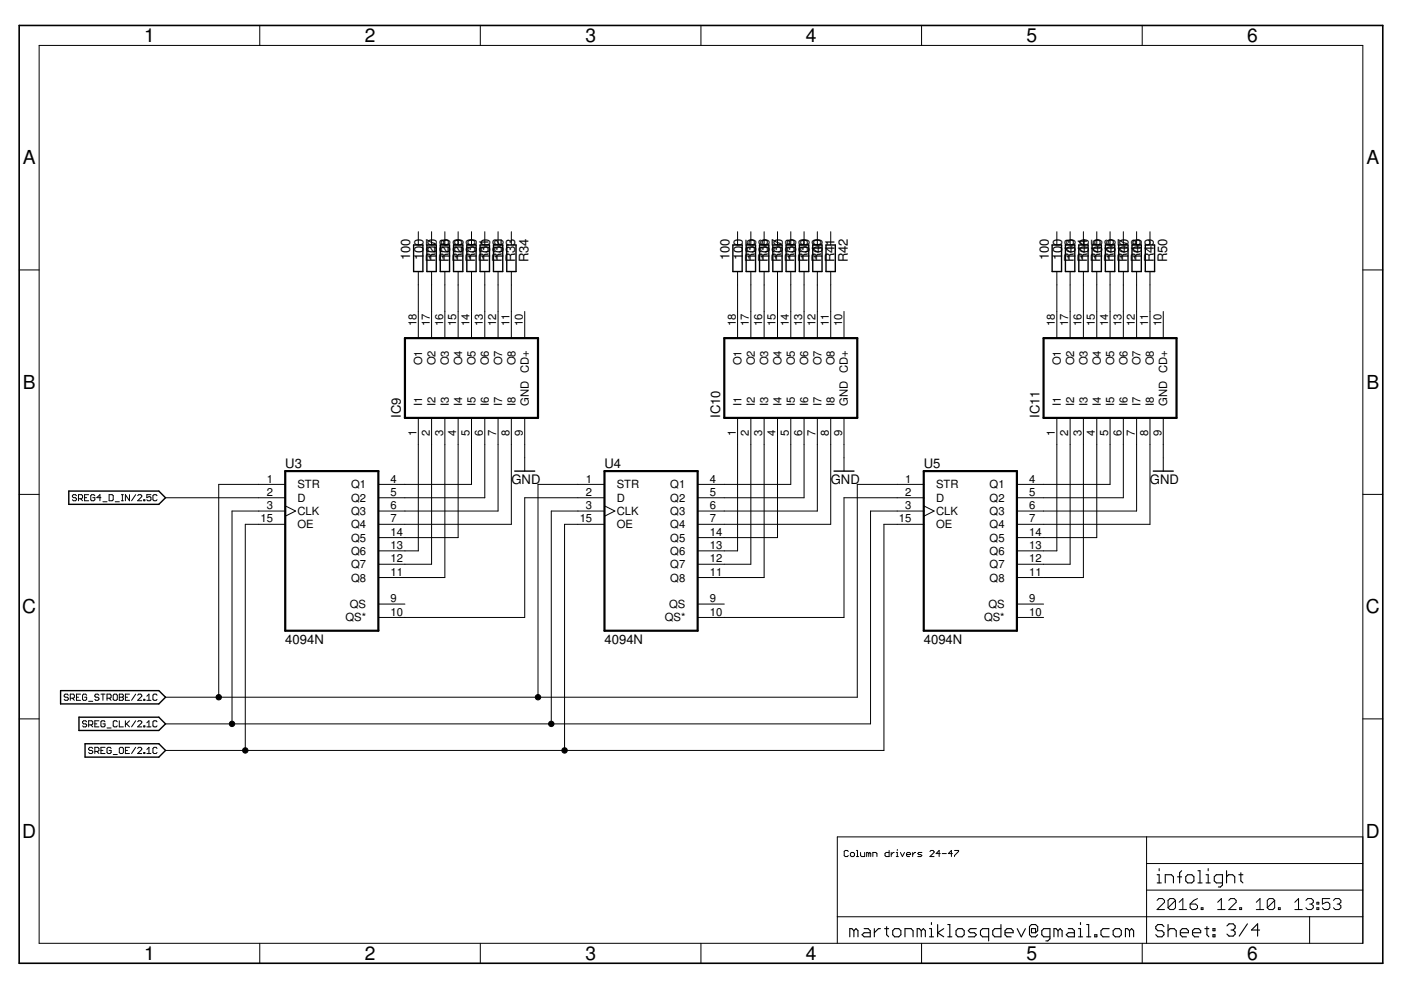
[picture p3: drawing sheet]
<svg xmlns="http://www.w3.org/2000/svg" width="297mm" height="210mm" viewBox="0 0 297 210" stroke-linecap="round" stroke-linejoin="round" font-family="sans-serif">
<g fill="none" stroke="#000" stroke-width=".3">
<path d="M87.7 51.9h2v5.7h-2zM90.5 51.9h2v5.7h-2zM93.3 51.9h2v5.7h-2zM96.2 51.9h1.9v5.7h-1.9zM99 51.9h1.9v5.7h-1.9zM101.8 51.9h2v5.7h-2zM104.6 51.9h2v5.7h-2zM107.4 51.9h2v5.7h-2zM155.4 51.9h2v5.7h-2zM158.2 51.9h2v5.7h-2zM161 51.9h2v5.7h-2zM163.9 51.9h1.9v5.7h-1.9z"/>
<path d="M166.7 51.9h1.9v5.7h-1.9zM169.5 51.9h2v5.7h-2zM172.3 51.9h2v5.7h-2zM175.1 51.9h2v5.7h-2zM223.1 51.9h2v5.7h-2zM225.9 51.9h2v5.7h-2zM228.7 51.9h2v5.7h-2zM231.5 51.9h2v5.7h-2zM234.4 51.9h1.9v5.7h-1.9zM237.2 51.9h2v5.7h-2zM240 51.9h2v5.7h-2zM242.8 51.9h2v5.7h-2z"/>
<path d="M109.1 99.9h4.3M176.8 99.9h4.3M244.5 99.9h4.3M14.6 104.1h19.1l1.4 1.4-1.4 1.4h-19.1zM12.8 146.4h20.9l1.4 1.4-1.4 1.4h-20.9zM16.7 152.1h17l1.4 1.4-1.4 1.4h-17zM18 157.7h15.7l1.4 1.4-1.4 1.4h-15.7z"/>
</g>
<g fill="none" stroke="#000" stroke-width=".21">
<path d="M8.3 9.6h280.6v190.4h-280.6zM55.1 5.4v4.2M101.8 5.4v4.2M148.6 5.4v4.2M195.4 5.4v4.2M242.2 5.4v4.2M4.1 57.2h4.2M88.7 49.1v2.8M88.7 57.6v14.1M91.5 49.1v2.8M91.5 57.6v14.1M94.3 49.1v2.8"/>
<path d="M94.3 57.6v14.1M97.1 49.1v2.8M97.1 57.6v14.1M100 49.1v2.8M100 57.6v14.1M102.8 49.1v2.8M102.8 57.6v14.1M105.6 49.1v2.8M105.6 57.6v14.1M108.4 49.1v2.8M108.4 57.6v14.1M156.4 49.1v2.8"/>
<path d="M156.4 57.6v14.1M159.2 49.1v2.8M159.2 57.6v14.1M162 49.1v2.8M162 57.6v14.1M164.8 49.1v2.8M164.8 57.6v14.1M167.7 49.1v2.8M167.7 57.6v14.1M170.5 49.1v2.8M170.5 57.6v14.1M173.3 49.1v2.8"/>
<path d="M173.3 57.6v14.1M176.1 49.1v2.8M176.1 57.6v14.1M224.1 49.1v2.8M224.1 57.6v14.1M226.9 49.1v2.8M226.9 57.6v14.1M229.7 49.1v2.8M229.7 57.6v14.1M232.5 49.1v2.8M232.5 57.6v14.1M235.4 49.1v2.8"/>
<path d="M235.4 57.6v14.1M238.2 49.1v2.8M238.2 57.6v14.1M241 49.1v2.8M241 57.6v14.1M243.8 49.1v2.8M243.8 57.6v14.1M288.9 57.2h4.3M111.3 66v5.7M178.9 66v5.7M246.6 66v5.7M88.7 88.6v28.2h-8.5"/>
<path d="M91.5 88.6v31h-11.3M94.3 88.6v33.8h-14.1M97.1 88.6v25.4h-16.9M100 88.6v14.1h-19.8M102.8 88.6v16.9h-22.6M105.6 88.6v19.8h-25.4M108.4 88.6v22.6h-28.2M111.3 88.6v11.3M156.4 88.6v28.2h-8.5M159.2 88.6v31h-11.3M162 88.6v33.8h-14.1M164.8 88.6v25.4h-16.9"/>
<path d="M167.7 88.6v14.1h-19.8M170.5 88.6v16.9h-22.6M173.3 88.6v19.8h-25.4M176.1 88.6v22.6h-28.2M178.9 88.6v11.3M224.1 88.6v28.2h-8.5M226.9 88.6v31h-11.3M229.7 88.6v33.8h-14.1M232.5 88.6v25.4h-16.9M235.4 88.6v14.1h-19.8M238.2 88.6v16.9h-22.6M241 88.6v19.8h-25.4"/>
<path d="M243.8 88.6v22.6h-28.2M246.6 88.6v11.3M4.1 104.8h4.2M16.2 105.1l-.2-.2h-.4l-.3 .4 .3 .2h.4l.2 .5-.2 .2h-.4l-.3-.2M16.6 105.7h.7l.2-.2v-.4l-.2-.2h-.7v1.3M17.1 105.7l.4 .5M17.9 105.5h.5M18.8 104.9h-.9v1.3h.9M20.1 105.1l-.2-.2h-.4l-.3 .2v.9l.3 .2h.4l.2-.2v-.5h-.4M21.4 105.5h-.9l.7-.6v1.3M21.8 106.4h.9M23.1 104.9h.7l.2 .2v.9l-.2 .2h-.7z"/>
<path d="M24.4 106.4h.9M25.7 104.9h.5M25.7 106.2h.5M26 104.9v1.3M27.5 104.9v1.3l-.9-1.3v1.3M28.8 104.9l-.9 1.3M29.2 105.1l.2-.2h.4l.3 .2v.2l-.9 .9h.9M30.5 106h.2v.2h-.2zM32 104.9h-.9v.6l.5-.2 .4 .2v.5l-.2 .2h-.5l-.2-.2M33.3 105.1l-.2-.2h-.4l-.3 .2v.9l.3 .2h.4l.2-.2M35.1 105.5h25.4M60.5 102.7h-14.1v45.1"/>
<path d="M60.5 107.3l2.2 1.1-2.2 1.1M60.5 108.4h-11.3v45.1M60.5 111.2h-8.5v47.9M128.2 105.5h-16.9v25.4h-31.1M128.2 102.7h-14.1v45.1M128.2 108.4h-11.3v45.1M128.2 111.2h-8.5v47.9M128.2 107.3l2.2 1.1-2.2 1.1M195.9 105.5h-17v25.4h-31M195.9 102.7h-14.1v45.1h-146.7M195.9 111.2h-8.5v47.9h-152.3M195.9 108.4h-11.3v45.1h-149.5"/>
<path d="M195.9 107.3l2.2 1.1-2.2 1.1M288.9 104.8h4.3M80.2 128.1h5.7M147.9 128.1h5.7M215.6 128.1h5.7M215.6 130.9h5.7M4.1 152.4h4.2M14.5 147.4l-.2-.2h-.5l-.2 .4 .2 .2h.5l.2 .5-.2 .2h-.5l-.2-.2M14.9 148h.7l.2-.2v-.4l-.2-.2h-.7v1.3M15.3 148l.5 .5M16.2 147.8h.4M17.1 147.2h-.9v1.3h.9"/>
<path d="M18.4 147.4l-.2-.2h-.5l-.2 .2v.9l.2 .2h.5l.2-.2v-.5h-.5M18.4 153l-.2-.2h-.5l-.2 .4 .2 .3h.5l.2 .4-.2 .2h-.5l-.2-.2M18.8 148.7h.9M18.8 153.7h.7l.2-.2v-.5l-.2-.2h-.7v1.3M19.2 153.7l.5 .4M19.7 158.7l-.2-.2h-.5l-.2 .2 .2 .4h.5l.2 .2-.2 .5h-.5l-.2-.2M20.1 159.3h.6l.3-.2v-.4l-.3-.2h-.6v1.3M20.1 153.5h.4M20.5 159.3l.5 .5M21 147.4l-.3-.2h-.4l-.2 .4 .2 .2h.4l.3 .2v.3l-.3 .2h-.4l-.2-.2M21 152.8h-.9v1.3h.9M21.4 147.2h.9"/>
<path d="M21.4 159.1h.4M21.8 147.2v1.3M22.3 153l-.2-.2h-.5l-.2 .2v.9l.2 .2h.5l.2-.2v-.4h-.5M22.3 158.5h-.9v1.3h.9M22.7 148h.6l.3-.2v-.4l-.3-.2h-.6v1.3M22.7 154.3h.9M23.1 148l.5 .5M23.6 158.7l-.3-.2h-.4l-.2 .2v.9l.2 .2h.4l.3-.2v-.5h-.5M24 160h.9M24.2 147.2h.4l.3 .2v.9l-.3 .2h-.4l-.2-.2v-.9zM24.9 153l-.3-.2h-.4l-.2 .2v.9l.2 .2h.4l.3-.2M25.3 147.2h.7l.2 .2-.2 .4 .2 .5-.2 .2h-.7z"/>
<path d="M25.3 147.8h.7M25.3 152.8v1.3h.9M25.5 158.5h.5l.2 .2v.9l-.2 .2h-.5l-.2-.2v-.9zM26.6 152.8v1.3M26.6 147.8h.4M26.6 159.1h.4M26.8 153.5l.7 .6M27.5 147.2h-.9v1.3h.9M27.5 158.5h-.9v1.3h.9M27.5 152.8l-.9 .9M28.8 147.2l-.9 1.3M28.8 158.5l-.9 1.3"/>
<path d="M28.8 152.8l-.9 1.3M29.2 147.4l.2-.2h.4l.3 .2v.2l-.9 .9h.9M29.2 153l.2-.2h.4l.3 .2v.2l-.9 .9h.9M29.2 158.7l.2-.2h.4l.3 .2v.2l-.9 .9h.9M30.5 148.3h.2v.2h-.2zM30.5 153.9h.2v.2h-.2zM30.5 159.6h.2v.2h-.2zM31.1 148.5h.9M31.1 147.6l.5-.4v1.3M31.1 153.2l.5-.4v1.3M31.1 158.9l.5-.4v1.3M31.1 159.8h.9"/>
<path d="M31.1 154.1h.9M33.3 147.4l-.2-.2h-.4l-.3 .2v.9l.3 .2h.4l.2-.2M33.3 153l-.2-.2h-.4l-.3 .2v.9l.3 .2h.4l.2-.2M33.3 158.7l-.2-.2h-.4l-.3 .2v.9l.3 .2h.4l.2-.2M288.9 152.4h4.3M243.1 177.4v22.6M288.9 177.4h-111.4v22.6M177.5 194.4h111.4M179.9 180.5l-.3-.2h-.4l-.2 .2v.9l.2 .2h.4l.3-.2M180.5 180.7h.4l.3 .3v.4l-.3 .2h-.4l-.2-.2v-.4zM181.6 180.3h.2v1.3M181.6 181.6h.4"/>
<path d="M182.5 180.7v.7l.2 .2h.6v-.9M184.2 181l-.2-.3h-.3v.9M184.2 181v.6M184.2 181l.2-.3 .2 .3v.6M185.1 181.6v-.9h.6l.2 .3v.6M188.5 180.3v1.3h-.6l-.3-.2v-.4l.3-.3h.6M189 180.7v.9M189.6 180.7h-.2l-.4 .5M190 181.6h.5M190 180.7h.2v.9M190.2 180.1v.2M190.9 180.7l.4 .9 .5-.9"/>
<path d="M192.2 181.2h.9l-.3-.5h-.4l-.2 .3v.4l.2 .2h.4M193.5 180.7v.9M194.1 180.7h-.2l-.4 .5M195.5 180.7h-.7l-.2 .3 .9 .4-.3 .2h-.6M197.2 180.5l.2-.2h.4l.2 .2v.2l-.8 .9h.8M199.3 181h-.8l.6-.7v1.3M199.8 181h.8M201.9 181h-.8l.6-.7v1.3M202.4 180.3h.8v.2l-.8 .9v.2M243.1 188.7h45.8M243.1 183.1h45.8M245.3 190.9l.4-.4h.8l.4 .4v.4l-1.6 1.5h1.6"/>
<path d="M249.2 190.9v1.6l-.4 .3h-.7l-.5-.3M249.2 190.9l-.4-.4h-.7l-.5 .4v1.6M249.2 190.9l-1.6 1.6M250 192.8h1.6M250 191.3l.8-.8v2.3M252.3 191.7h1.2l.4 .4v.4l-.4 .3h-.8l-.4-.3zM253.9 190.5l-.8 .4-.8 .8M254.7 192.5h.4v.3h-.4zM258.2 192.8h1.5M258.2 191.3l.8-.8v2.3M260.5 190.9l.4-.4h.8l.4 .4v.4l-1.6 1.5h1.6M262.8 192.5h.4v.3h-.4z"/>
<path d="M266.4 192.8h1.5M266.4 191.3l.7-.8v2.3M270.3 190.9v1.6l-.4 .3h-.8l-.4-.3M270.3 190.9l-.4-.4h-.8l-.4 .4v1.6M270.3 190.9l-1.6 1.6M271 192.5h.4v.3h-.4zM274.5 192.8h1.6M274.5 191.3l.8-.8v2.3M276.9 190.9l.4-.4h.7l.4 .4v.4l-.4 .4M277.7 194.4v5.6M277.7 191.7h.3M278 191.7l.4 .4v.4l-.4 .3h-.7l-.4-.3"/>
<path d="M279.2 192.5h.4v.3h-.4zM279.2 191.3h.4v.4h-.4zM281.9 190.5h-1.5v1.2l.8-.4h.4l.3 .4v.8l-.3 .3h-.8l-.4-.3M282.7 190.9l.4-.4h.8l.4 .4v.4l-.4 .4M283.5 191.7h.4M283.9 191.7l.4 .4v.4l-.4 .3h-.8l-.4-.3M55.1 200v4.2M101.8 200v4.2M148.6 200v4.2M195.4 200v4.2M242.2 200v4.2"/>
</g>
<path d="M85.9 71.7h28.2v16.9h-28.2zM153.6 71.7h28.2v16.9h-28.2zM221.3 71.7h28.1v16.9h-28.1zM60.5 99.9h19.7v33.8h-19.7zM128.2 99.9h19.7v33.8h-19.7zM195.9 99.9h19.7v33.8h-19.7z" fill="none" stroke="#000" stroke-width=".47"/>
<g fill="none" stroke="#000" stroke-width=".23">
<path d="M181 197.3l-.4-.4h-.4v1.7M181 197.3v1.3M181 197.3l.5-.4 .4 .4v1.3M183.2 196.9h.9l.4 .4v1.3h-1.3l-.4-.4 .4-.4h1.3M185.4 196.9v1.7M186.7 196.9h-.5l-.8 .9M187.5 196.9h.9M188 196.5v1.7l.4 .4M189.7 196.9h.9l.4 .4v.9l-.4 .4h-.9l-.4-.4v-.9zM191.9 198.6v-1.7h1.3l.4 .4v1.3M195.3 197.3l-.4-.4h-.4v1.7M195.3 197.3v1.3"/>
<path d="M195.3 197.3l.5-.4 .4 .4v1.3M197.1 198.6h.8M197.1 196.9h.4v1.7M197.5 195.6v.4M198.8 196v2.6M200.1 196.9l-1.3 .9 1.3 .8M201 196h.4v2.6M201 198.6h.8M203.1 196.9h.9l.4 .4v.9l-.4 .4h-.9l-.4-.4v-.9zM207 196.9h-1.3l-.4 .4 .4 .5h.9l.4 .4-.4 .4h-1.3M209.6 198.6h-1.3l-.4-.4v-.9l.4-.4h1.3v2.6M212.2 196v2.6h-1.3l-.4-.4v-.9l.4-.4h1.3"/>
<path d="M213.1 197.8h1.7v-.5l-.4-.4h-.9l-.4 .4v.9l.4 .4h.9M215.7 196.9l.8 1.7 .9-1.7M218.7 196.9h.9v.9h-.9zM219.6 197.8l.4-.5v-.8l-.4-.5h-.9l-.4 .5v1.7l.4 .4h.9l.4-.4M222.6 198.6h-1.3l-.4-.4v-.9l.4-.4h1.3v2.2l-.4 .4h-.5M224.3 197.3l-.4-.4h-.4v1.7M224.3 197.3l.5-.4 .4 .4v1.3M224.3 197.3v1.3M226.5 196.9h.9l.4 .4v1.3h-1.3l-.4-.4 .4-.4h1.3M228.7 198.6h.8M228.7 196.9h.4v1.7M229.1 195.6v.4"/>
<path d="M230.4 196h.4v2.6M230.4 198.6h.9M232.1 198.2h.5v.4h-.5zM235.2 196.9h-1.4l-.4 .4v.9l.4 .4h1.4M236 197.3l.5-.4h.8l.4 .4v.9l-.4 .4h-.8l-.5-.4zM239.5 197.3l-.4-.4h-.5v1.7M239.5 197.3v1.3M239.5 197.3l.4-.4 .4 .4v1.3M245.3 185.5h.5v1.7M245.3 187.2h.9M245.8 184.2v.4M246.8 196.5l-.4-.5h-.9l-.5 .5v.4l.5 .4h.9l.4 .5v.4l-.4 .4h-.9l-.5-.4"/>
<path d="M247.1 187.2v-1.7h1.3l.4 .4v1.3M247.6 196v2.6M247.6 197.3l.5-.4h.8l.5 .4v1.3M249.7 185.9h.8M250.3 197.8h1.7v-.5l-.5-.4h-.8l-.4 .4v.9l.4 .4h.8M250.5 184.6l-.4 .4v2.2M251.8 185.5h.9l.4 .4v.9l-.4 .4h-.9l-.4-.4v-.9zM252.8 197.8h1.8v-.5l-.5-.4h-.8l-.5 .4v.9l.5 .4h.8M254 187.2h.9M254 184.6h.4v2.6M255.4 196.9h.9M255.7 185.5h.5v1.7"/>
<path d="M255.7 187.2h.9M255.9 196.5v1.7l.4 .4M256.2 184.2v.4M257.2 196.9h.4v.4h-.4zM257.2 198.2h.4v.4h-.4zM259.2 187.2h-1.3l-.4-.4v-.9l.4-.4h1.3v2.1l-.4 .5h-.5M260.1 185.9l.4-.4h.8l.5 .4v1.3M260.1 184.6v2.6M260.1 196.3l.5-.4h.9l.4 .4v.4l-.4 .5M261 197.2h.5M261.5 197.2l.4 .4v.5l-.4 .4h-.9l-.5-.4M262.7 185.5h.8"/>
<path d="M263.1 185v1.8l.4 .4M264.5 195.9l-1.8 2.6M267.1 197.2h-1.8l1.3-1.3v2.6"/>
</g>
<path d="M4.1 5.4h289.1v198.8h-289.1z" fill="none" stroke="#000" stroke-width=".34"/>
<g fill="#000" stroke="#000" stroke-width=".21">
<circle cx="46.4" cy="147.8" r=".57"/>
<circle cx="49.2" cy="153.5" r=".57"/>
<circle cx="52" cy="159.1" r=".57"/>
<circle cx="114.1" cy="147.8" r=".57"/>
<circle cx="116.9" cy="153.5" r=".57"/>
<circle cx="119.7" cy="159.1" r=".57"/>
</g>
<g font-size="4.1">
<text x="30.6" y="9">1</text>
<text x="77.3" y="9">2</text>
<text x="124.1" y="9">3</text>
<text x="170.9" y="9">4</text>
<text x="217.7" y="9">5</text>
<text x="264.4" y="9">6</text>
<text x="4.8" y="34.9">A</text>
<text x="289.7" y="34.9">A</text>
<text x="4.8" y="82.5">B</text>
<text x="289.7" y="82.5">B</text>
<text x="4.7" y="130.1">C</text>
<text x="289.6" y="130.1">C</text>
<text x="4.7" y="177.6">D</text>
<text x="289.6" y="177.6">D</text>
<text x="30.6" y="203.6">1</text>
<text x="77.3" y="203.6">2</text>
<text x="124.1" y="203.6">3</text>
<text x="170.9" y="203.6">4</text>
<text x="217.7" y="203.6">5</text>
<text x="264.4" y="203.6">6</text>
</g>
<g font-size="2.8">
<text x="87" y="55.2" transform="rotate(-90 87 55.2)">100</text>
<text x="89.8" y="55.2" transform="rotate(-90 89.8 55.2)">100</text>
<text x="92.3" y="55.6" transform="rotate(-90 92.3 55.6)">R27</text>
<text x="92.6" y="55.2" transform="rotate(-90 92.6 55.2)">100</text>
<text x="95.1" y="55.6" transform="rotate(-90 95.1 55.6)">R28</text>
<text x="95.4" y="55.2" transform="rotate(-90 95.4 55.2)">100</text>
<text x="98" y="55.6" transform="rotate(-90 98 55.6)">R29</text>
<text x="98.3" y="55.2" transform="rotate(-90 98.3 55.2)">100</text>
<text x="100.8" y="55.6" transform="rotate(-90 100.8 55.6)">R30</text>
<text x="101.1" y="55.2" transform="rotate(-90 101.1 55.2)">100</text>
<text x="103.6" y="55.6" transform="rotate(-90 103.6 55.6)">R31</text>
<text x="103.9" y="55.2" transform="rotate(-90 103.9 55.2)">100</text>
<text x="106.4" y="55.6" transform="rotate(-90 106.4 55.6)">R32</text>
<text x="106.7" y="55.2" transform="rotate(-90 106.7 55.2)">100</text>
<text x="109.2" y="55.6" transform="rotate(-90 109.2 55.6)">R33</text>
<text x="112.1" y="55.6" transform="rotate(-90 112.1 55.6)">R34</text>
<text x="154.7" y="55.2" transform="rotate(-90 154.7 55.2)">100</text>
<text x="157.5" y="55.2" transform="rotate(-90 157.5 55.2)">100</text>
<text x="160" y="55.6" transform="rotate(-90 160 55.6)">R35</text>
<text x="160.3" y="55.2" transform="rotate(-90 160.3 55.2)">100</text>
<text x="162.8" y="55.6" transform="rotate(-90 162.8 55.6)">R36</text>
<text x="163.1" y="55.2" transform="rotate(-90 163.1 55.2)">100</text>
<text x="165.6" y="55.6" transform="rotate(-90 165.6 55.6)">R37</text>
<text x="166" y="55.2" transform="rotate(-90 166 55.2)">100</text>
<text x="168.5" y="55.6" transform="rotate(-90 168.5 55.6)">R38</text>
<text x="168.8" y="55.2" transform="rotate(-90 168.8 55.2)">100</text>
<text x="171.3" y="55.6" transform="rotate(-90 171.3 55.6)">R39</text>
<text x="171.6" y="55.2" transform="rotate(-90 171.6 55.2)">100</text>
<text x="174.1" y="55.6" transform="rotate(-90 174.1 55.6)">R40</text>
<text x="174.4" y="55.2" transform="rotate(-90 174.4 55.2)">100</text>
<text x="176.9" y="55.6" transform="rotate(-90 176.9 55.6)">R41</text>
<text x="179.8" y="55.6" transform="rotate(-90 179.8 55.6)">R42</text>
<text x="222.4" y="55.2" transform="rotate(-90 222.4 55.2)">100</text>
<text x="225.2" y="55.2" transform="rotate(-90 225.2 55.2)">100</text>
<text x="227.7" y="55.6" transform="rotate(-90 227.7 55.6)">R43</text>
<text x="228" y="55.2" transform="rotate(-90 228 55.2)">100</text>
<text x="230.5" y="55.6" transform="rotate(-90 230.5 55.6)">R44</text>
<text x="230.8" y="55.2" transform="rotate(-90 230.8 55.2)">100</text>
<text x="233.3" y="55.6" transform="rotate(-90 233.3 55.6)">R45</text>
<text x="233.7" y="55.2" transform="rotate(-90 233.7 55.2)">100</text>
<text x="236.2" y="55.6" transform="rotate(-90 236.2 55.6)">R46</text>
<text x="236.5" y="55.2" transform="rotate(-90 236.5 55.2)">100</text>
<text x="239" y="55.6" transform="rotate(-90 239 55.6)">R47</text>
<text x="239.3" y="55.2" transform="rotate(-90 239.3 55.2)">100</text>
<text x="241.8" y="55.6" transform="rotate(-90 241.8 55.6)">R48</text>
<text x="242.1" y="55.2" transform="rotate(-90 242.1 55.2)">100</text>
<text x="244.6" y="55.6" transform="rotate(-90 244.6 55.6)">R49</text>
<text x="247.4" y="55.6" transform="rotate(-90 247.4 55.6)">R50</text>
<text x="85" y="88.6" transform="rotate(-90 85 88.6)">IC9</text>
<text x="152.7" y="88.6" transform="rotate(-90 152.7 88.6)">IC10</text>
<text x="220.4" y="88.6" transform="rotate(-90 220.4 88.6)">IC11</text>
<text x="60.5" y="99.2">U3</text>
<text x="128.2" y="99.2">U4</text>
<text x="195.9" y="99.2">U5</text>
<text x="108.4" y="102.7">GND</text>
<text x="176.1" y="102.7">GND</text>
<text x="243.8" y="102.7">GND</text>
<text x="60.5" y="136.5">4094N</text>
<text x="128.2" y="136.5">4094N</text>
<text x="195.9" y="136.5">4094N</text>
</g>
<g font-size="2.4">
<text x="88.3" y="69.1" transform="rotate(-90 88.3 69.1)">18</text>
<text x="91.1" y="69.1" transform="rotate(-90 91.1 69.1)">17</text>
<text x="93.9" y="69.1" transform="rotate(-90 93.9 69.1)">16</text>
<text x="96.7" y="69.1" transform="rotate(-90 96.7 69.1)">15</text>
<text x="99.6" y="69.1" transform="rotate(-90 99.6 69.1)">14</text>
<text x="102.4" y="69.1" transform="rotate(-90 102.4 69.1)">13</text>
<text x="105.2" y="69.1" transform="rotate(-90 105.2 69.1)">12</text>
<text x="108" y="69.1" transform="rotate(-90 108 69.1)">11</text>
<text x="110.9" y="69.1" transform="rotate(-90 110.9 69.1)">10</text>
<text x="156" y="69.1" transform="rotate(-90 156 69.1)">18</text>
<text x="158.8" y="69.1" transform="rotate(-90 158.8 69.1)">17</text>
<text x="161.6" y="69.1" transform="rotate(-90 161.6 69.1)">16</text>
<text x="164.4" y="69.1" transform="rotate(-90 164.4 69.1)">15</text>
<text x="167.3" y="69.1" transform="rotate(-90 167.3 69.1)">14</text>
<text x="170.1" y="69.1" transform="rotate(-90 170.1 69.1)">13</text>
<text x="172.9" y="69.1" transform="rotate(-90 172.9 69.1)">12</text>
<text x="175.7" y="69.1" transform="rotate(-90 175.7 69.1)">11</text>
<text x="178.5" y="69.1" transform="rotate(-90 178.5 69.1)">10</text>
<text x="223.7" y="69.1" transform="rotate(-90 223.7 69.1)">18</text>
<text x="226.5" y="69.1" transform="rotate(-90 226.5 69.1)">17</text>
<text x="229.3" y="69.1" transform="rotate(-90 229.3 69.1)">16</text>
<text x="232.1" y="69.1" transform="rotate(-90 232.1 69.1)">15</text>
<text x="235" y="69.1" transform="rotate(-90 235 69.1)">14</text>
<text x="237.8" y="69.1" transform="rotate(-90 237.8 69.1)">13</text>
<text x="240.6" y="69.1" transform="rotate(-90 240.6 69.1)">12</text>
<text x="243.4" y="69.1" transform="rotate(-90 243.4 69.1)">11</text>
<text x="246.2" y="69.1" transform="rotate(-90 246.2 69.1)">10</text>
<text x="89.5" y="77.5" transform="rotate(-90 89.5 77.5)">O1</text>
<text x="92.3" y="77.5" transform="rotate(-90 92.3 77.5)">O2</text>
<text x="95.2" y="77.5" transform="rotate(-90 95.2 77.5)">O3</text>
<text x="98" y="77.5" transform="rotate(-90 98 77.5)">O4</text>
<text x="100.8" y="77.5" transform="rotate(-90 100.8 77.5)">O5</text>
<text x="103.6" y="77.5" transform="rotate(-90 103.6 77.5)">O6</text>
<text x="106.5" y="77.5" transform="rotate(-90 106.5 77.5)">O7</text>
<text x="109.3" y="77.5" transform="rotate(-90 109.3 77.5)">O8</text>
<text x="157.2" y="77.5" transform="rotate(-90 157.2 77.5)">O1</text>
<text x="160" y="77.5" transform="rotate(-90 160 77.5)">O2</text>
<text x="162.9" y="77.5" transform="rotate(-90 162.9 77.5)">O3</text>
<text x="165.7" y="77.5" transform="rotate(-90 165.7 77.5)">O4</text>
<text x="168.5" y="77.5" transform="rotate(-90 168.5 77.5)">O5</text>
<text x="171.3" y="77.5" transform="rotate(-90 171.3 77.5)">O6</text>
<text x="174.1" y="77.5" transform="rotate(-90 174.1 77.5)">O7</text>
<text x="177" y="77.5" transform="rotate(-90 177 77.5)">O8</text>
<text x="224.9" y="77.5" transform="rotate(-90 224.9 77.5)">O1</text>
<text x="227.7" y="77.5" transform="rotate(-90 227.7 77.5)">O2</text>
<text x="230.6" y="77.5" transform="rotate(-90 230.6 77.5)">O3</text>
<text x="233.4" y="77.5" transform="rotate(-90 233.4 77.5)">O4</text>
<text x="236.2" y="77.5" transform="rotate(-90 236.2 77.5)">O5</text>
<text x="239" y="77.5" transform="rotate(-90 239 77.5)">O6</text>
<text x="241.8" y="77.5" transform="rotate(-90 241.8 77.5)">O7</text>
<text x="244.7" y="77.5" transform="rotate(-90 244.7 77.5)">O8</text>
<text x="89.5" y="86" transform="rotate(-90 89.5 86)">I1</text>
<text x="92.3" y="86" transform="rotate(-90 92.3 86)">I2</text>
<text x="95.2" y="86" transform="rotate(-90 95.2 86)">I3</text>
<text x="98" y="86" transform="rotate(-90 98 86)">I4</text>
<text x="100.8" y="86" transform="rotate(-90 100.8 86)">I5</text>
<text x="103.6" y="86" transform="rotate(-90 103.6 86)">I6</text>
<text x="106.5" y="86" transform="rotate(-90 106.5 86)">I7</text>
<text x="109.3" y="86" transform="rotate(-90 109.3 86)">I8</text>
<text x="112.1" y="86" transform="rotate(-90 112.1 86)">GND CD+</text>
<text x="157.2" y="86" transform="rotate(-90 157.2 86)">I1</text>
<text x="160" y="86" transform="rotate(-90 160 86)">I2</text>
<text x="162.9" y="86" transform="rotate(-90 162.9 86)">I3</text>
<text x="165.7" y="86" transform="rotate(-90 165.7 86)">I4</text>
<text x="168.5" y="86" transform="rotate(-90 168.5 86)">I5</text>
<text x="171.3" y="86" transform="rotate(-90 171.3 86)">I6</text>
<text x="174.1" y="86" transform="rotate(-90 174.1 86)">I7</text>
<text x="177" y="86" transform="rotate(-90 177 86)">I8</text>
<text x="179.8" y="86" transform="rotate(-90 179.8 86)">GND CD+</text>
<text x="224.9" y="86" transform="rotate(-90 224.9 86)">I1</text>
<text x="227.7" y="86" transform="rotate(-90 227.7 86)">I2</text>
<text x="230.6" y="86" transform="rotate(-90 230.6 86)">I3</text>
<text x="233.4" y="86" transform="rotate(-90 233.4 86)">I4</text>
<text x="236.2" y="86" transform="rotate(-90 236.2 86)">I5</text>
<text x="239" y="86" transform="rotate(-90 239 86)">I6</text>
<text x="241.8" y="86" transform="rotate(-90 241.8 86)">I7</text>
<text x="244.7" y="86" transform="rotate(-90 244.7 86)">I8</text>
<text x="247.5" y="86" transform="rotate(-90 247.5 86)">GND CD+</text>
<text x="88.3" y="92.5" transform="rotate(-90 88.3 92.5)">1</text>
<text x="91.1" y="92.5" transform="rotate(-90 91.1 92.5)">2</text>
<text x="93.9" y="92.5" transform="rotate(-90 93.9 92.5)">3</text>
<text x="96.7" y="92.5" transform="rotate(-90 96.7 92.5)">4</text>
<text x="99.6" y="92.5" transform="rotate(-90 99.6 92.5)">5</text>
<text x="102.4" y="92.5" transform="rotate(-90 102.4 92.5)">6</text>
<text x="105.2" y="92.5" transform="rotate(-90 105.2 92.5)">7</text>
<text x="108" y="92.5" transform="rotate(-90 108 92.5)">8</text>
<text x="110.9" y="92.5" transform="rotate(-90 110.9 92.5)">9</text>
<text x="156" y="92.5" transform="rotate(-90 156 92.5)">1</text>
<text x="158.8" y="92.5" transform="rotate(-90 158.8 92.5)">2</text>
<text x="161.6" y="92.5" transform="rotate(-90 161.6 92.5)">3</text>
<text x="164.4" y="92.5" transform="rotate(-90 164.4 92.5)">4</text>
<text x="167.3" y="92.5" transform="rotate(-90 167.3 92.5)">5</text>
<text x="170.1" y="92.5" transform="rotate(-90 170.1 92.5)">6</text>
<text x="172.9" y="92.5" transform="rotate(-90 172.9 92.5)">7</text>
<text x="175.7" y="92.5" transform="rotate(-90 175.7 92.5)">8</text>
<text x="178.5" y="92.5" transform="rotate(-90 178.5 92.5)">9</text>
<text x="223.7" y="92.5" transform="rotate(-90 223.7 92.5)">1</text>
<text x="226.5" y="92.5" transform="rotate(-90 226.5 92.5)">2</text>
<text x="229.3" y="92.5" transform="rotate(-90 229.3 92.5)">3</text>
<text x="232.1" y="92.5" transform="rotate(-90 232.1 92.5)">4</text>
<text x="235" y="92.5" transform="rotate(-90 235 92.5)">5</text>
<text x="237.8" y="92.5" transform="rotate(-90 237.8 92.5)">6</text>
<text x="240.6" y="92.5" transform="rotate(-90 240.6 92.5)">7</text>
<text x="243.4" y="92.5" transform="rotate(-90 243.4 92.5)">8</text>
<text x="246.2" y="92.5" transform="rotate(-90 246.2 92.5)">9</text>
<text x="56.5" y="102.3">1</text>
<text x="56.5" y="105.1">2</text>
<text x="56.5" y="108">3</text>
<text x="63.1" y="103.6">STR</text>
<text x="63.1" y="106.4">D</text>
<text x="74.4" y="103.6">Q1</text>
<text x="74.4" y="106.4">Q2</text>
<text x="82.8" y="102.3">4</text>
<text x="82.8" y="105.1">5</text>
<text x="82.8" y="108">6</text>
<text x="124.2" y="102.3">1</text>
<text x="124.2" y="105.1">2</text>
<text x="124.2" y="108">3</text>
<text x="130.8" y="103.6">STR</text>
<text x="130.8" y="106.4">D</text>
<text x="142.1" y="103.6">Q1</text>
<text x="142.1" y="106.4">Q2</text>
<text x="150.5" y="102.3">4</text>
<text x="150.5" y="105.1">5</text>
<text x="150.5" y="108">6</text>
<text x="191.9" y="102.3">1</text>
<text x="191.9" y="105.1">2</text>
<text x="191.9" y="108">3</text>
<text x="198.5" y="103.6">STR</text>
<text x="198.5" y="106.4">D</text>
<text x="209.8" y="103.6">Q1</text>
<text x="209.8" y="106.4">Q2</text>
<text x="218.2" y="102.3">4</text>
<text x="218.2" y="105.1">5</text>
<text x="218.2" y="108">6</text>
<text x="55.2" y="110.8">15</text>
<text x="63.1" y="109.2">CLK</text>
<text x="63.1" y="112">OE</text>
<text x="74.4" y="109.2">Q3</text>
<text x="74.4" y="112">Q4</text>
<text x="82.8" y="110.8">7</text>
<text x="82.8" y="113.6">14</text>
<text x="122.9" y="110.8">15</text>
<text x="130.8" y="109.2">CLK</text>
<text x="130.8" y="112">OE</text>
<text x="142.1" y="109.2">Q3</text>
<text x="142.1" y="112">Q4</text>
<text x="150.5" y="110.8">7</text>
<text x="150.5" y="113.6">14</text>
<text x="190.6" y="110.8">15</text>
<text x="198.5" y="109.2">CLK</text>
<text x="198.5" y="112">OE</text>
<text x="209.8" y="109.2">Q3</text>
<text x="209.8" y="112">Q4</text>
<text x="218.2" y="110.8">7</text>
<text x="218.2" y="113.6">14</text>
<text x="74.4" y="117.7">Q6</text>
<text x="74.4" y="114.8">Q5</text>
<text x="82.8" y="119.2">12</text>
<text x="82.8" y="116.4">13</text>
<text x="142.1" y="117.7">Q6</text>
<text x="142.1" y="114.8">Q5</text>
<text x="150.5" y="119.2">12</text>
<text x="150.5" y="116.4">13</text>
<text x="209.8" y="117.7">Q6</text>
<text x="209.8" y="114.8">Q5</text>
<text x="218.2" y="119.2">12</text>
<text x="218.2" y="116.4">13</text>
<text x="74.4" y="123.3">Q8</text>
<text x="74.4" y="120.5">Q7</text>
<text x="82.8" y="122.1">11</text>
<text x="142.1" y="123.3">Q8</text>
<text x="142.1" y="120.5">Q7</text>
<text x="150.5" y="122.1">11</text>
<text x="209.8" y="123.3">Q8</text>
<text x="209.8" y="120.5">Q7</text>
<text x="218.2" y="122.1">11</text>
<text x="73.2" y="131.8">QS*</text>
<text x="74.2" y="128.9">QS</text>
<text x="82.8" y="127.7">9</text>
<text x="82.8" y="130.5">10</text>
<text x="140.9" y="131.8">QS*</text>
<text x="141.9" y="128.9">QS</text>
<text x="150.5" y="127.7">9</text>
<text x="150.5" y="130.5">10</text>
<text x="208.6" y="131.8">QS*</text>
<text x="209.6" y="128.9">QS</text>
<text x="218.2" y="127.7">9</text>
<text x="218.2" y="130.5">10</text>
</g>
</svg>
